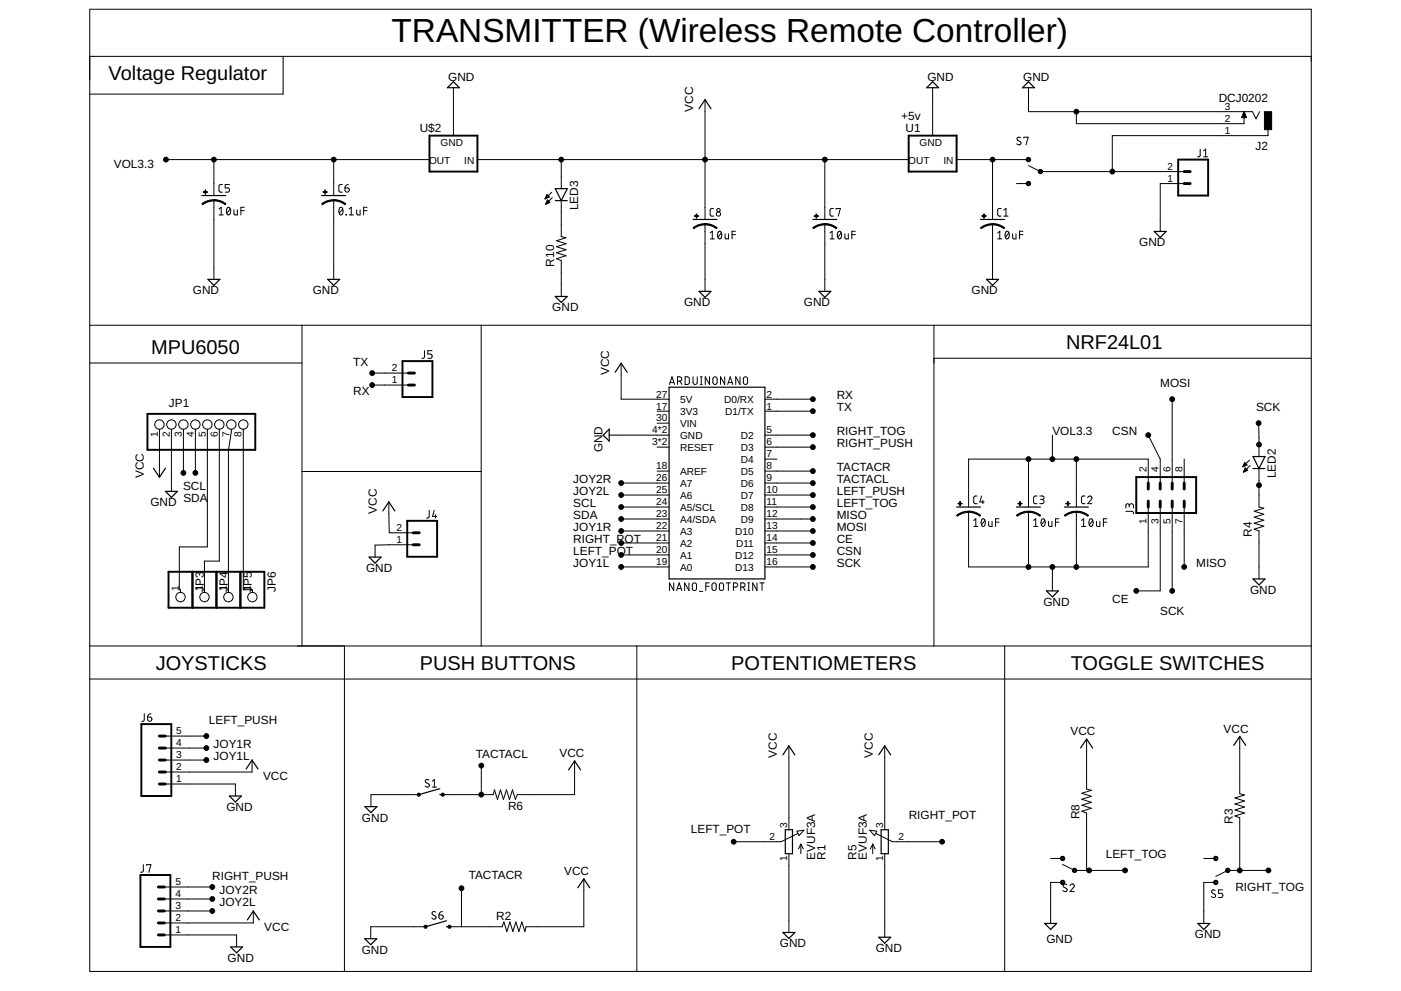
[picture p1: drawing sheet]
<svg xmlns="http://www.w3.org/2000/svg" width="594mm" height="420mm" viewBox="0 0 594 420" stroke-linecap="round" stroke-linejoin="round" font-family="sans-serif">
<g fill="none" stroke="#000" stroke-width=".42">
<path d="M38.1 3.9h517.9v408h-517.9zM38.1 23.9h517.9M120.1 23.9v16h-82M192.3 37.2v20.3M395.5 37.2v20.3M436.1 37.2v10.1h95l1.5 3.1 1.5-3.1M299 42.3v50.7M432.8 58.4a.81 .81 0 0 0-1.3-.1 .81 .81 0 0 0 .1 1.2l1 .5a.84 .84 0 0 1 0 1.3 .84 .84 0 0 1-1.2-.1l-.3-.2M434.2 58.5v-.3h1.8l-.9 3.2M456.4 47.3v5.1h71.1v-5.1M526.6 49.6h1.8M526.7 49.3h1.6"/>
<path d="M526.8 49.1h1.4M527 48.8h1.1M527.1 48.5h.9M527.2 48.3h.7M527.3 48h.5M527.4 47.7h.3M527.5 47.3l1.1 2.6h-2.1zM537.7 55v2.5h-66v15.2M70.4 67.7h111.7M90.7 67.7v15.2M94.3 78.2l-.9 .1-.5 .7 .1 2.2 1.3 .3M97.3 78.2h-1.8v1.5h1.1a.92 .92 0 0 1 .7 .9 .92 .92 0 0 1-.7 .9h-1.1"/>
<path d="M141.5 67.7v15.2M145.1 78.2l-.9 .1-.5 .7 .1 2.2 1.3 .3M146.3 79.7h1.1a.91 .91 0 0 1 .7 1 .91 .91 0 0 1-1 .8 .91 .91 0 0 1-.8-.9zM147.7 78.2l-1.1 .6-.3 .9M202.4 67.7h182.9M238 67.7v12.3M349.8 67.7v25.3M405.6 67.7h30.5M420.9 67.7v25.3M431 77.8h5.1M436.1 70.2l5.1 2.5h60.9M502.1 77.8h-10.1v20.3"/>
<path d="M508.9 63.2v2.8l-.5 .5h-.5M510.3 66.5h1.8M510.3 64l.9-.8v3.3M90.7 84.9v33.5M92.9 88.6l.9-.7v3.2M92.9 91.1h1.8M96.4 88.1a.87 .87 0 0 1 1.1-.1 .87 .87 0 0 1 .3 1.1 1.41 1.41 0 0 1-1.1 2 2.29 2.29 0 0 1-.3-3zM97.6 88.6l-1.4 1.8M99.2 89v1.8l.6 .3h.8v-2.1M102.2 89.3h1.4M103.6 87.9h-1.4v3.2M141.5 84.9v33.5"/>
<path d="M144 88.1a.87 .87 0 0 1 1.1-.1 .87 .87 0 0 1 .4 1.1 1.41 1.41 0 0 1-1.1 2 2.29 2.29 0 0 1-.4-3zM145.3 88.6l-1.5 1.8M146.7 91l.2 .1zM148.1 91.1h1.8M148.1 88.6l.8-.7v3.2M151.3 89v1.8l.5 .3h.9v-2.1M154.2 89.3h1.5M155.7 87.9h-1.5v3.2M231.1 84.3h.1M231.3 84h.5M231.4 83.8h1M231.4 86.5h.2"/>
<path d="M231.5 83.5h1.4M231.6 86.2h.7M231.6 83.2h1M231.7 85.9h1.2M231.7 82.9h.6M231.8 85.7h1.2M231.8 82.7h.3M231.9 82.5l1 1-1.8 .8zM231.9 85.4h.8M232 85.1h.5M232.2 84.8l-.8 1.8M232.2 84.8l1 1-1.8 .8"/>
<path d="M232.2 84.8h.1M233.9 81.5l-2.8 2.8M234.2 83.8l-2.8 2.8M238 85.1v15.2l2 .5-4 1.3 4 1.2-4 1.3 4 1.3-4 1.2 4 1.3-4 1.3 2 .7v15.3M299 95.1v28.4M301.1 98.8l.9-.8v3.3M302.6 88.4l-1.2 .1-.3 .6 .2 2.2 1.3 .3M304.6 98.3a.87 .87 0 0 1 1.1-.1 .87 .87 0 0 1 .3 1.1 1.41 1.41 0 0 1-1 2 2.29 2.29 0 0 1-.4-3zM305.9 98.8l-1.5 1.8M307.5 99.1v1.8l.5 .4h.9v-2.2M310.4 99.5h1.5M311.9 98h-1.5v3.3"/>
<path d="M349.8 95.1v28.4M351.9 98.8l.9-.8v3.3M353.4 88.4l-1.2 .1-.3 .6 .2 2.2 1.3 .3M354.5 88.8v-.4h1.9l-.9 3.2M355.4 98.3a.87 .87 0 0 1 1.1-.1 .87 .87 0 0 1 .3 1.1 1.41 1.41 0 0 1-1 2 2.29 2.29 0 0 1-.4-3zM356.7 98.8l-1.5 1.8M358.3 99.1v1.8l.5 .4h.9v-2.2M361.2 99.5h1.5M362.7 98h-1.5v3.3M420.9 95.1v23.3M423.1 98.8l.8-.8v3.3M424.5 88.4h-1l-.4 .7 .1 2.2 1.3 .3"/>
<path d="M425.7 91.6h1.8M425.7 89.1l.9-.7v3.2M426.6 98.3a.86 .86 0 0 1 1-.1 .86 .86 0 0 1 .3 1.1 1.39 1.39 0 0 1-1 2 2.33 2.33 0 0 1-.3-3zM427.8 98.8l-1.4 1.8M429.4 99.1v1.8l.5 .4h.9v-2.2M432.3 99.5h1.5M433.8 98h-1.5v3.3M301.1 101.3h1.9M351.9 101.3h1.8M423.1 101.3h1.8M38.1 137.9h517.9M128.1 137.9v136"/>
<path d="M204 137.9v136M396 137.9v136M38.1 153.9h90M157.8 158.2h15.4M180 148.7v2.7l-.5 .5h-.6M183.2 148.7h-1.8v1.4h1.1a.93 .93 0 0 1 .7 .9 .93 .93 0 0 1-.7 .9h-1.1M263.4 154v15.2h20.3M290.5 159.7l1.2 .1 .6 .6v1.9l-.6 .7h-1.2zM293.9 159.7v2.4a.9 .9 0 0 0 .9 .9 .9 .9 0 0 0 .9-.9v-2.4M297 159.7h.7M297.3 159.7v3.3M300.9 159.7v3.3l-1.8-3.3v3.3"/>
<path d="M302.6 160a.9 .9 0 0 1 1-.2 .9 .9 0 0 1 .5 .9v1.4a.91 .91 0 0 1-.9 .9 .91 .91 0 0 1-.9-.9v-1.4zM307.3 159.7v3.3l-1.8-3.3v3.3M313.8 159.7v3.3l-1.8-3.3v3.3M315.5 160a.9 .9 0 0 1 1-.2 .9 .9 0 0 1 .5 .9v1.4a.9 .9 0 0 1-.9 .9 .9 .9 0 0 1-.9-.9v-1.7zM396 151.9h160M157.8 163.3h15.4M278.6 174.3h5.1M278.6 179.4h5.1M283.9 163l1-3.3 1.1 3.3M284.1 162.2h1.7M287.3 161.6h.9a.91 .91 0 0 0 .9-.9 .91 .91 0 0 0-.9-1h-.9v3.3M288.4 161.6l.7 1.4"/>
<path d="M297 163h.7M308.6 163l1-3.3 1.1 3.3M308.8 162.2h1.7M324.4 169.2h20.3M324.4 174.3h20.3M497.1 169.2v35.6M533.7 179.4l.2 14.2M67.6 182v20.3M72.7 182v26.3M77.8 182v18.5M82.8 182v18.5M87.9 182v49.9h-11.8v18.1h.4v1.2"/>
<path d="M93 182v55.9h-6.3v13.3M98.1 182l-1.2 9.1v60.1M103.2 182v68h3.8v1.2M128.1 199.9h75.9M258.3 184.5h25.4M278.6 189.6h5.1M278.6 199.7h5.1M324.4 189.6h20.3M324.4 184.5h20.3M324.4 194.6h5M324.4 199.7h20.3M436.1 194.6v20.4"/>
<path d="M446.3 184.5v10.1M456.4 194.6v20.4M486.9 184.5l5.1 10.1v10.2M502.1 194.6v10.2M527 197.9h.1M527.1 197.6h.6M527.2 197.3h1.1M527.4 197.1h1.3M527.4 199.8h.8M527.5 196.8h.9M527.5 199.5h1.3M527.6 196.5h.6"/>
<path d="M527.7 199.2h1.2M527.7 196.2h.2M527.8 196.1l1 1-1.8 .8zM527.8 199h.8M527.9 198.7h.4M528 198.4h.1M528 198.4l1 1-1.7 .8zM529.8 195.1l-2.8 2.8M530.1 197.4l-2.8 2.8M533.9 198.6v16.4l2 .5-4.1 1.2 4.1 1.3-4.1 1.3 4.1 1.3-4.1 1.2 4.1 1.3-4.1 1.3 2.1 .7v20.3M164.9 212.8l.2 13.1h10.1M182 216.4v2.7l-.5 .5h-.6"/>
<path d="M184.1 216.4l-.7 2.5h1.8M184.7 218.2v1.4M263.4 204.8h20.3M263.4 209.9h20.3M263.4 215h20.3M324.4 204.8h20.3M324.4 209.9h20.3M324.4 215h20.3M414.3 210.3h-.9l-.5 .7 .1 2.3 1.3 .3M416.2 210.3l-.7 2.5h1.8M416.8 212.1v1.5M423.6 219.9h-1.4v3.3"/>
<path d="M436.1 217v23.4M439.7 210.3h-.9l-.5 .7 .1 2.3 1.3 .3M440.9 210.3h1.1a.72 .72 0 0 1 .7 .7 .72 .72 0 0 1-.7 .7h-.7M441.8 211.7a.91 .91 0 0 1 .9 .9 .91 .91 0 0 1-.9 1h-.9M449 219.9h-1.4v3.3M456.4 217v23.4M460.1 210.3h-1l-.5 .7 .1 2.3 1.4 .3M461.2 211a.89 .89 0 0 1 1.3-.7 .89 .89 0 0 1 .3 1.4l-1.6 1.9h1.8M469.3 219.9h-1.4v3.3M477.4 216.8h2.8l.4 .5 .1 .6M478.9 214.5a.9 .9 0 0 1 .9-.9 .9 .9 0 0 1 .9 .9v.9M478.9 215v-.7a.72 .72 0 0 0-.8-.7 .72 .72 0 0 0-.7 .7v1.1"/>
<path d="M486.9 204.8v-10.2h-76.2v20.4M486.9 215v25.4h-76.2v-23.4M492 215v35.5h-10.2M497.1 215v35.5M502.1 215v25.4M527.3 200.1h.2M175.2 231l-16.2 .1v5.1M263.4 220h20.3M263.4 225.1h20.3M263.4 230.2h20.3M263.4 235.3h20.3M324.4 220h20.3"/>
<path d="M324.4 225.1h20.3M324.4 230.2h20.3M324.4 235.3h20.3M412.9 223.2h1.8M412.9 220.7l.9-.8v3.3M416.4 220.2a.86 .86 0 0 1 1.1-.1 .86 .86 0 0 1 .3 1.1 1.39 1.39 0 0 1-1.1 2 2.27 2.27 0 0 1-.3-3zM417.6 220.7l-1.4 1.8M419.2 221v1.8l.6 .4h.9v-2.2M422.2 221.4h1.4M438.3 223.2h1.8M438.3 220.7l.9-.8v3.3M441.8 220.2a.86 .86 0 0 1 1.1-.1 .86 .86 0 0 1 .3 1.1 1.38 1.38 0 0 1-1.1 2 2.31 2.31 0 0 1-.3-3z"/>
<path d="M443 220.7l-1.4 1.8M444.6 221v1.8l.6 .4h.9v-2.2M447.6 221.4h1.4M458.6 220.7l.9-.8v3.3M458.6 223.2h1.8M462.1 220.2a.86 .86 0 0 1 1.1-.1 .86 .86 0 0 1 .3 1.1 1.38 1.38 0 0 1-1.1 2 2.31 2.31 0 0 1-.3-3zM463.4 220.7l-1.5 1.8M464.9 221l.1 1.8 .5 .4h.9v-2.2M467.9 221.4h1.4M263.4 240.4h20.3M285.7 247.1v3.3l-1.8-3.3v3.3M286.9 250.4l1.1-3.3 1.1 3.3"/>
<path d="M287.2 249.6h1.6M292.1 247.1v3.3l-1.8-3.3v3.3M293.9 247.3a.9 .9 0 0 1 .9-.1 .9 .9 0 0 1 .6 .8v1.5a.9 .9 0 0 1-.9 .9 .9 .9 0 0 1-.9-.9zM296.6 250.7h1.4M299.3 248.6h1.4M300.7 247.1h-1.4v3.3M302.2 247.3a.9 .9 0 0 1 1-.1 .9 .9 0 0 1 .5 .8v1.5a.9 .9 0 0 1-.9 .9 .9 .9 0 0 1-.9-.9zM305.3 247.3a.92 .92 0 0 1 1-.1 .92 .92 0 0 1 .5 .8v1.5a.9 .9 0 0 1-.9 .9 .9 .9 0 0 1-.9-.9zM307.9 247.1h1.9M308.8 247.1v3.3M311 248.9h.9a.9 .9 0 0 0 .9-.9 .9 .9 0 0 0-.9-.9h-.9v3.3M314.1 248.9h.9a.9 .9 0 0 0 .9-.9 .9 .9 0 0 0-.9-.9h-.9v3.3"/>
<path d="M315.2 248.9l.7 1.5M317.1 247.1h.8M317.1 250.4h.8M317.5 247.1v3.3M321 247.1v3.3l-1.8-3.3v3.3M322.2 247.1h1.8M323.1 247.1v3.3M324.4 240.4h20.3M446.3 240.4v10.1M38.1 273.9h517.9M146 273.9v138M270 273.9v138"/>
<path d="M426 273.9v138M38.1 287.9h517.9M61.2 302.6l-.1 2.7-.4 .5h-.6M62.6 304h1.1a.9 .9 0 0 1 .7 1 .9 .9 0 0 1-.9 .8 .9 .9 0 0 1-.9-.9zM64 302.6l-.9 .3-.5 1.1M70.1 317.2h17.4M70.1 312.1h17.4M334.5 316.2v35.6M375.2 316.2v35.6M460.8 313.3v21.3l2 .5-4.1 1.2 4.1 1.3-4.1 1.3 4.1 1.2-4.1 1.3 4.1 1.3-4.1 1.3 2.1 .7v24.3M525.7 312.2v24.3l2 .6-4 1.2 4 1.3-4 1.3 4 1.2-4 1.3 4 1.3-4 1.2 2 .8v22.3M70.1 332.4h29.7v5.1"/>
<path d="M70.1 322.2h17.4M106.9 322.2v5.1h-36.8M177.6 336.9h-20.3v5.1M181.9 330.7a.82 .82 0 0 0-1.2-.1 .82 .82 0 0 0 0 1.2l1 .6a.83 .83 0 0 1 .1 1.2 .83 .83 0 0 1-1.3-.1l-.2-.2M183.3 331.2l.9-.7v3.2M183.3 333.7h1.8M204.1 324.6v12.3M243.6 322.6v14.3h-24.3l-.7 2-1.3-4-1.3 4-1.2-4-1.3 4-1.3-4-1.3 4-1.2-4-.5 2h-21.4M337.9 352.4l3-.4-2.1 2.3zM338.3 353.4l-7.1 3.5h-20.1M339.6 357.9v4M339.6 357.9l1 2"/>
<path d="M339.6 357.9l-1 2M368.8 352l3 .4-1 1.9zM370.1 357.9v4M370.1 357.9l-1 2M370.1 357.9l1 2M371.4 353.4l7.1 3.5h21M60.8 366.6l-.1 2.7-.2 .4-.8 .1M62.2 366.9v-.3h1.8l-.9 3.2M69.7 376.1h20.3M195.7 376.6v16.3M247.6 372.6v20.3h-24.5l-.5 2-1.3-4-1.3 4-1.2-4-1.3 4-1.3-4-1.3 4-1.2-4-.8 2h-22.3M334.5 361.9v33.5"/>
<path d="M375.2 361.9v35.5M445.5 364h5.1M450.6 366.5l5.1 2.5h21.4M450.6 374.1h-5.1v17.4M452.3 375.1a.81 .81 0 0 0-1.2-.2 .81 .81 0 0 0 .1 1.2l1 .6a.84 .84 0 0 1 0 1.2 .84 .84 0 0 1-1.3-.1l-.2-.2M453.7 375.5a.89 .89 0 0 1 1.3-.7 .89 .89 0 0 1 .3 1.4l-1.6 1.8h1.8M510.5 364h5M515.3 377.5a.82 .82 0 0 0-1.2-.1 .82 .82 0 0 0 0 1.2l1 .6a.83 .83 0 0 1 .1 1.3 .83 .83 0 0 1-1.3-.2l-.2-.2M515.5 374.1h-5v17.4M518.5 377.3h-1.8v1.4h1.1a.92 .92 0 0 1 .7 .9 .92 .92 0 0 1-.7 .9h-1.1M537.9 369h-17.3l-5.1 2.6M69.7 396.4h30.6v5.1"/>
<path d="M69.7 386.2h20.3M69.7 381.1h20.3M107.4 386.2v5.1h-37.7M180.4 392.9h-23.2v5.1M184.7 386.7a.82 .82 0 0 0-1.2-.1 .82 .82 0 0 0 .1 1.2l1 .6a.83 .83 0 0 1 0 1.2 .83 .83 0 0 1-1.3-.2l-.2-.1M186.1 387.9h1.1a.9 .9 0 0 1 .7 1 .9 .9 0 0 1-.9 .8 .9 .9 0 0 1-.9-.9zM187.6 386.5l-.9 .3-.6 1.1"/>
<circle cx="304.7" cy="89.1" r=".72"/>
<circle cx="304.7" cy="90.7" r=".9"/>
<circle cx="67.6" cy="180" r="1.99"/>
<circle cx="72.7" cy="180" r="1.99"/>
<circle cx="77.8" cy="180" r="1.99"/>
<circle cx="82.8" cy="180" r="1.99"/>
<circle cx="87.9" cy="180" r="1.99"/>
<circle cx="93" cy="180" r="1.99"/>
<circle cx="98.1" cy="180" r="1.99"/>
<circle cx="103.2" cy="180" r="1.99"/>
<circle cx="76.5" cy="253.2" r="1.99"/>
<circle cx="86.7" cy="253.2" r="1.99"/>
<circle cx="96.9" cy="253.2" r="1.99"/>
<circle cx="107" cy="253.2" r="1.99"/>
</g>
<g fill="none" stroke="#000" stroke-width=".51">
<path d="M192.3 34.6l2.5 2.6h-5.1zM395.5 34.6l2.5 2.6h-5.1zM436.1 34.6l2.6 2.6h-5.1zM296.4 46.1l2.6-3.8 2.5 3.8M235.5 80h5l-2.5 5.1zM85.6 82.9h10.2M136.4 82.9h10.2M235.5 85.1h5M293.9 93h10.1M344.7 93h10.1M415.8 93h10.2M489.4 98.1h5.1l-2.5 2.6z"/>
<path d="M88.2 118.4h5l-2.5 2.6zM139 118.4h5l-2.5 2.6zM418.3 118.4h5.1l-2.5 2.6zM235.5 125.7h5l-2.5 2.5zM296.4 123.5h5.1l-2.5 2.6zM347.2 123.5h5.1l-2.5 2.6zM260.9 157.8l2.5-3.8 2.5 3.8M283.7 164.2h40.7v81.2h-40.7zM65.1 198.5l2.5 3.8 2.5-3.8M258.3 181.9v5.1l-2.5-2.5zM531.3 193.6h5.1l-2.5 5zM531.3 198.6h5.1"/>
<path d="M70.1 208.3h5.1l-2.5 2.6zM162.3 216.6l2.6-3.8 2.5 3.8M405.6 215h10.2M431 215h10.2M451.3 215h10.2M156.5 236.2h5.1l-2.6 2.5zM443.7 250.5h5.1l-2.5 2.6zM531.3 245.4h5.1l-2.5 2.6zM458.2 317.1l2.6-3.8 2.5 3.8M523.2 316l2.5-3.8 2.5 3.8M97.3 337.5h5.1l-2.6 2.5zM104.4 326.1l2.5-3.9 2.5 3.9"/>
<path d="M186.5 336.9h1.3M186.5 334.4l-8.9 2.5M241.1 326.4l2.5-3.8 2.6 3.8M332 320l2.5-3.8 2.6 3.8M372.6 320l2.6-3.8 2.5 3.8M154.7 342h5.1l-2.5 2.5zM333 351.8h3v10.1h-3zM373.6 351.8h3.1v10.1h-3.1zM245 376.4l2.6-3.8 2.5 3.8M104.9 390l2.5-3.8 2.6 3.8M154.7 398h5l-2.5 2.5zM189.3 392.9h1.3"/>
<path d="M189.3 390.4l-8.9 2.5M332 395.4h5.1l-2.6 2.5zM372.6 397.4h5.1l-2.5 2.5zM443 391.5h5.1l-2.6 2.6zM507.9 391.5h5.1l-2.5 2.6zM97.8 401.5h5.1l-2.6 2.5z"/>
</g>
<g fill="#000" stroke="#000" stroke-width=".42">
<path d="M435.4 67.1a.92 .92 0 0 1 1.5 0 .92 .92 0 0 1-.5 1.4 .92 .92 0 0 1-1.2-.8h.4a.52 .52 0 0 1 .7-.6 .52 .52 0 0 1 .2 .8 .52 .52 0 0 1-.9-.1l-.4-.1z" fill-rule="evenodd"/>
<path d="M435.4 77.3a.92 .92 0 0 1 1.5 0 .92 .92 0 0 1-.5 1.4 .92 .92 0 0 1-1.2-.9h.4a.52 .52 0 0 1 .7-.5 .52 .52 0 0 1 .2 .8 .52 .52 0 0 1-.9-.1l-.4-.2z" fill-rule="evenodd"/>
<path d="M440.5 72.2a.92 .92 0 0 1 1.4 0 .92 .92 0 0 1-.4 1.4 .92 .92 0 0 1-1.2-.9h.4a.52 .52 0 0 1 .7-.4 .52 .52 0 0 1 .1 .8 .52 .52 0 0 1-.8-.2l-.4-.2z" fill-rule="evenodd"/>
<path d="M85.6 86.4a8.2 8.2 0 0 1 5.1-1.7v.5l-2.9 .5-1.9 1.1z" fill-rule="evenodd"/>
<path d="M90.7 84.6a8.2 8.2 0 0 1 5.1 1.8l-.3 .4-1.9-1.1-2.9-.5z" fill-rule="evenodd"/>
<path d="M136.4 86.4a8.2 8.2 0 0 1 5.1-1.7v.5l-2.9 .5-1.9 1.1z" fill-rule="evenodd"/>
<path d="M141.5 84.6a8.2 8.2 0 0 1 5.1 1.8l-.3 .4-1.9-1.1-2.9-.5z" fill-rule="evenodd"/>
<path d="M293.9 96.6a8.3 8.3 0 0 1 5.1-1.8v.5l-2.2 .4-2.6 1.3z" fill-rule="evenodd"/>
<path d="M299 94.8a8.3 8.3 0 0 1 5.1 1.8l-.3 .4-1.9-1.1-2.9-.6z" fill-rule="evenodd"/>
<path d="M344.7 96.6a8.4 8.4 0 0 1 5.1-1.8v.5l-2.9 .6-1.9 1.1z" fill-rule="evenodd"/>
<path d="M349.8 94.8a8.2 8.2 0 0 1 5.1 1.8l-.3 .4-1.9-1.1-2.9-.6z" fill-rule="evenodd"/>
<path d="M415.8 96.6a8.4 8.4 0 0 1 5.1-1.8v.5l-2.9 .6-1.9 1.1z" fill-rule="evenodd"/>
<path d="M420.9 94.8a8.2 8.2 0 0 1 5.1 1.8l-.3 .4-1.9-1.1-2.9-.6z" fill-rule="evenodd"/>
<path d="M405.6 218.5a8.2 8.2 0 0 1 5.1-1.8v.6l-2.2 .3-2.6 1.3z" fill-rule="evenodd"/>
<path d="M410.7 216.7a8.1 8.1 0 0 1 5.1 1.8l-.3 .4-2.6-1.4-2.2-.3z" fill-rule="evenodd"/>
<path d="M431 218.5a8.2 8.2 0 0 1 5.1-1.8v.6l-2.2 .3-2.6 1.3z" fill-rule="evenodd"/>
<path d="M436.1 216.7a8.1 8.1 0 0 1 5.1 1.8l-.3 .4-2.6-1.4-2.2-.3z" fill-rule="evenodd"/>
<path d="M451.3 218.5a8.1 8.1 0 0 1 5.1-1.8v.6l-2.1 .3-2.6 1.3z" fill-rule="evenodd"/>
<path d="M456.4 216.7a8.1 8.1 0 0 1 5.2 1.8l-.4 .4-2.6-1.4-2.2-.3z" fill-rule="evenodd"/>
<path d="M449.9 363.4a.93 .93 0 0 1 1.4 0 .93 .93 0 0 1-.4 1.4 .93 .93 0 0 1-1.2-.8h.4a.52 .52 0 0 1 .7-.6 .52 .52 0 0 1 .2 .9 .52 .52 0 0 1-.9-.2l-.4-.1z" fill-rule="evenodd"/>
<path d="M449.9 373.5a.93 .93 0 0 1 1.4 .1 .93 .93 0 0 1-.4 1.4 .93 .93 0 0 1-1.2-.9h.4a.52 .52 0 0 1 .7-.5 .52 .52 0 0 1 .2 .8 .52 .52 0 0 1-.9-.1l-.4-.2z" fill-rule="evenodd"/>
<path d="M454.9 368.5a.92 .92 0 0 1 1.5 0 .92 .92 0 0 1-.5 1.4 .92 .92 0 0 1-1.2-.9h.4a.52 .52 0 0 1 .7-.5 .52 .52 0 0 1 .2 .9 .52 .52 0 0 1-.8-.2l-.5-.2z" fill-rule="evenodd"/>
<path d="M514.8 373.5a.92 .92 0 0 1 1.5 .1 .92 .92 0 0 1-.5 1.4 .92 .92 0 0 1-1.2-.9h.4a.51 .51 0 0 1 .8-.4 .51 .51 0 0 1 .1 .8 .51 .51 0 0 1-.9-.2l-.4-.2z" fill-rule="evenodd"/>
<path d="M514.8 363.4a.92 .92 0 0 1 1.5 0 .92 .92 0 0 1-.5 1.4 .92 .92 0 0 1-1.2-.8h.4a.51 .51 0 0 1 .8-.5 .51 .51 0 0 1 .1 .9 .51 .51 0 0 1-.9-.3l-.4-.1z" fill-rule="evenodd"/>
<path d="M519.9 368.5a.92 .92 0 0 1 1.5 0 .92 .92 0 0 1-.5 1.4 .92 .92 0 0 1-1.2-.9h.4a.51 .51 0 0 1 .7-.4 .51 .51 0 0 1 .2 .9 .51 .51 0 0 1-.9-.3l-.4-.2z" fill-rule="evenodd"/>
<circle cx="456.4" cy="47.4" r="1.02"/>
<circle cx="70.4" cy="67.7" r="1.02"/>
<circle cx="90.7" cy="67.7" r="1.02"/>
<circle cx="141.5" cy="67.7" r="1.02"/>
<circle cx="238" cy="67.7" r="1.02"/>
<circle cx="299" cy="67.7" r="1.02"/>
<circle cx="349.8" cy="67.7" r="1.02"/>
<circle cx="420.9" cy="67.7" r="1.02"/>
<circle cx="471.7" cy="72.8" r="1.02"/>
<circle cx="157.8" cy="158.2" r="1.02"/>
<circle cx="157.8" cy="163.3" r="1.02"/>
<circle cx="344.7" cy="174.3" r="1.02"/>
<circle cx="344.7" cy="169.2" r="1.02"/>
<circle cx="497.1" cy="169.2" r="1.02"/>
<circle cx="533.7" cy="179.4" r="1.02"/>
<circle cx="344.7" cy="189.6" r="1.02"/>
<circle cx="344.7" cy="184.5" r="1.02"/>
<circle cx="344.7" cy="199.7" r="1.02"/>
<circle cx="436.1" cy="194.6" r="1.02"/>
<circle cx="446.3" cy="194.6" r="1.02"/>
<circle cx="456.4" cy="194.6" r="1.02"/>
<circle cx="486.9" cy="184.5" r="1.02"/>
<circle cx="533.9" cy="188.5" r="1.02"/>
<circle cx="77.8" cy="200.5" r="1.02"/>
<circle cx="82.8" cy="200.5" r="1.02"/>
<circle cx="263.4" cy="209.9" r="1.02"/>
<circle cx="263.4" cy="204.8" r="1.02"/>
<circle cx="263.4" cy="215" r="1.02"/>
<circle cx="344.7" cy="204.8" r="1.02"/>
<circle cx="344.7" cy="209.9" r="1.02"/>
<circle cx="344.7" cy="215" r="1.02"/>
<circle cx="533.9" cy="205.7" r="1.02"/>
<circle cx="263.4" cy="235.3" r="1.02"/>
<circle cx="263.4" cy="220" r="1.02"/>
<circle cx="263.4" cy="225.1" r="1.02"/>
<circle cx="263.4" cy="230.2" r="1.02"/>
<circle cx="344.7" cy="230.2" r="1.02"/>
<circle cx="344.7" cy="225.1" r="1.02"/>
<circle cx="344.7" cy="220" r="1.02"/>
<circle cx="344.7" cy="235.3" r="1.02"/>
<circle cx="263.4" cy="240.4" r="1.02"/>
<circle cx="344.7" cy="240.4" r="1.02"/>
<circle cx="436.1" cy="240.4" r="1.02"/>
<circle cx="446.3" cy="240.4" r="1.02"/>
<circle cx="456.4" cy="240.4" r="1.02"/>
<circle cx="481.8" cy="250.5" r="1.02"/>
<circle cx="497.1" cy="250.5" r="1.02"/>
<circle cx="502.1" cy="240.4" r="1.02"/>
<circle cx="87.5" cy="317.2" r="1.02"/>
<circle cx="87.5" cy="312.1" r="1.02"/>
<circle cx="87.5" cy="322.2" r="1.02"/>
<circle cx="177.6" cy="336.9" r=".66"/>
<circle cx="187.8" cy="336.9" r=".65"/>
<circle cx="204.1" cy="324.6" r="1.02"/>
<circle cx="204.1" cy="336.9" r="1.02"/>
<circle cx="311.1" cy="356.9" r="1.02"/>
<circle cx="399.5" cy="356.9" r="1.02"/>
<circle cx="90" cy="376.1" r="1.02"/>
<circle cx="195.7" cy="376.6" r="1.02"/>
<circle cx="461.8" cy="369" r="1.02"/>
<circle cx="477.1" cy="369" r="1.02"/>
<circle cx="525.7" cy="369" r="1.02"/>
<circle cx="537.9" cy="369" r="1.02"/>
<circle cx="90" cy="381.1" r="1.02"/>
<circle cx="90" cy="386.2" r="1.02"/>
<circle cx="180.5" cy="392.9" r=".66"/>
<circle cx="190.6" cy="392.9" r=".66"/>
</g>
<g fill="none" stroke="#000" stroke-width="1.2">
<path d="M502.1 72.7h2.6M502.1 77.8h2.6M173.2 158.2h2.5M173.2 163.3h2.5M486.9 204.8v2.5M486.9 212.4v2.6M492 204.8v2.5M492 212.4v2.6M497.1 204.8v2.5M497.1 212.4v2.6M502.1 204.8v2.5M502.1 212.4v2.6"/>
<path d="M175.2 225.9h2.6M175.2 231h2.6M67.6 312.1h2.5M67.6 317.2h2.5M67.6 322.2h2.5M67.6 327.3h2.5M67.6 332.4h2.5M67.2 376.1h2.5M67.2 386.2h2.5M67.2 391.3h2.5M67.2 396.4h2.5M67.2 381.1h2.5"/>
</g>
<g fill="none" stroke="#000" stroke-width=".83">
<path d="M182.1 57.5h20.3v15.2h-20.3zM385.3 57.5h20.3v15.2h-20.3zM499.6 67.7h12.7v15.2h-12.7zM170.7 153.1h12.7v15.2h-12.7zM62.5 175.5h45.7v15.2h-45.7zM481.8 202.3h25.4v15.2h-25.4zM172.7 220.8h12.7v15.3h-12.7zM71.5 242.4h40.6v15.3h-40.6zM81.6 242.4v15.3M91.8 242.4v15.3M101.9 242.4v15.3M59.9 307h12.7v30.5h-12.7z"/>
<path d="M59.5 371h12.7v30.5h-12.7z"/>
</g>
<g fill="#000" stroke="#000" stroke-width=".42">
<path d="M536.2 47.3h3v7.7h-3zM86.2 81.3h1.8v.3h-1.8zM87 80.5h.2v1.8h-.2zM137 81.3h1.8v.3h-1.8zM137.8 80.5h.2v1.8h-.2zM294.4 91.5h1.8v.2h-1.8zM295.2 90.7h.3v1.8h-.3zM345.2 91.5h1.8v.2h-1.8zM346 90.7h.3v1.8h-.3zM416.4 91.5h1.7v.2h-1.7zM417.1 90.7h.3v1.8h-.3zM406.2 213.4h1.8v.2h-1.8z"/>
<path d="M407 212.6h.2v1.8h-.2zM431.6 213.4h1.8v.2h-1.8zM432.4 212.6h.2v1.8h-.2zM451.9 213.4h1.8v.2h-1.8zM452.7 212.6h.2v1.8h-.2z"/>
</g>
<text font-size="14.1" x="166" y="17.9">TRANSMITTER (Wireless Remote Controller)</text>
<g font-size="8.5">
<text x="46.1" y="33.9">Voltage Regulator</text>
<text x="64.1" y="149.9">MPU6050</text>
<text x="452" y="147.9">NRF24L01</text>
<text x="66.1" y="283.9">JOYSTICKS</text>
<text x="178" y="283.9">PUSH BUTTONS</text>
<text x="310" y="283.9">POTENTIOMETERS</text>
<text x="454" y="283.9">TOGGLE SWITCHES</text>
</g>
<g font-size="5">
<text x="190" y="34.4">GND</text>
<text x="393.2" y="34.4">GND</text>
<text x="433.9" y="34.4">GND</text>
<text x="293.9" y="47.3" transform="rotate(-90 293.9 47.3)">VCC</text>
<text x="516.8" y="43.3">DCJ0202</text>
<text x="382.2" y="50.9">+5v</text>
<text x="178" y="56">U$2</text>
<text x="384" y="56">U1</text>
<text x="532.4" y="63.6">J2</text>
<text x="48.3" y="71.2">VOL3.3</text>
<text x="245.1" y="89.1" transform="rotate(-90 245.1 89.1)">LED3</text>
<text x="483.1" y="104.5">GND</text>
<text x="235" y="113" transform="rotate(-90 235 113)">R10</text>
<text x="81.8" y="124.8">GND</text>
<text x="132.6" y="124.8">GND</text>
<text x="412" y="124.8">GND</text>
<text x="290.1" y="129.9">GND</text>
<text x="340.9" y="129.9">GND</text>
<text x="234.2" y="132">GND</text>
<text x="149.8" y="155.1">TX</text>
<text x="258.3" y="159.1" transform="rotate(-90 258.3 159.1)">VCC</text>
<text x="149.8" y="167.4">RX</text>
<text x="492" y="164.2">MOSI</text>
<text x="71.7" y="172.7">JP1</text>
<text x="354.8" y="169.3">RX</text>
<text x="354.8" y="174.3">TX</text>
<text x="532.6" y="174.3">SCK</text>
<text x="354.8" y="184.5">RIGHT_TOG</text>
<text x="446.3" y="184.5">VOL3.3</text>
<text x="471.7" y="184.5">CSN</text>
<text x="255.5" y="191.8" transform="rotate(-90 255.5 191.8)">GND</text>
<text x="354.8" y="189.6">RIGHT_PUSH</text>
<text x="61" y="202.8" transform="rotate(-90 61 202.8)">VCC</text>
<text x="354.8" y="199.7">TACTACR</text>
<text x="541" y="202.7" transform="rotate(-90 541 202.7)">LED2</text>
<text x="77.6" y="207.6">SCL</text>
<text x="243.1" y="204.8">JOY2R</text>
<text x="243.1" y="209.9">JOY2L</text>
<text x="354.8" y="209.9">LEFT_PUSH</text>
<text x="354.8" y="204.8">TACTACL</text>
<text x="63.8" y="214.7">GND</text>
<text x="77.8" y="212.6">SDA</text>
<text x="243.1" y="215">SCL</text>
<text x="354.8" y="215">LEFT_TOG</text>
<text x="159.8" y="217.9" transform="rotate(-90 159.8 217.9)">VCC</text>
<text x="243.1" y="220">SDA</text>
<text x="354.8" y="220">MISO</text>
<text x="243.1" y="225.1">JOY1R</text>
<text x="354.8" y="225.1">MOSI</text>
<text x="530.9" y="227.7" transform="rotate(-90 530.9 227.7)">R4</text>
<text x="243.1" y="230.2">RIGHT_POT</text>
<text x="354.8" y="230.2">CE</text>
<text x="243.1" y="235.3">LEFT_POT</text>
<text x="354.8" y="235.3">CSN</text>
<text x="155.2" y="242.6">GND</text>
<text x="243.1" y="240.4">JOY1L</text>
<text x="354.8" y="240.4">SCK</text>
<text x="507.2" y="240.4">MISO</text>
<text x="86.4" y="251.1" transform="rotate(-90 86.4 251.1)">JP3</text>
<text x="96.6" y="251.1" transform="rotate(-90 96.6 251.1)">JP4</text>
<text x="106.8" y="251.1" transform="rotate(-90 106.8 251.1)">J</text>
<text x="106.8" y="248.6" transform="rotate(-90 106.8 248.6)">P5</text>
<text x="116.9" y="251.1" transform="rotate(-90 116.9 251.1)">JP6</text>
<text x="530.1" y="251.8">GND</text>
<text x="442.5" y="256.9">GND</text>
<text x="471.7" y="255.6">CE</text>
<text x="492" y="260.7">SCK</text>
<text x="88.6" y="307">LEFT_PUSH</text>
<text x="454" y="311.8">VCC</text>
<text x="518.9" y="310.8">VCC</text>
<text x="90.6" y="317.2">JOY1R</text>
<text x="90.6" y="322.2">JOY1L</text>
<text x="201.8" y="321.5">TACTACL</text>
<text x="237.3" y="320.9">VCC</text>
<text x="329.4" y="321.3" transform="rotate(-90 329.4 321.3)">VCC</text>
<text x="370.1" y="321.3" transform="rotate(-90 370.1 321.3)">VCC</text>
<text x="111.5" y="330.9">VCC</text>
<text x="96" y="343.8">GND</text>
<text x="215.5" y="343.5">R6</text>
<text x="385.3" y="347">RIGHT_POT</text>
<text x="457.7" y="347.3" transform="rotate(-90 457.7 347.3)">R8</text>
<text x="153.5" y="348.3">GND</text>
<text x="293" y="353">LEFT_POT</text>
<text x="522.7" y="349.3" transform="rotate(-90 522.7 349.3)">R3</text>
<text x="345.7" y="364.5" transform="rotate(-90 345.7 364.5)">EVUF3A</text>
<text x="350" y="364.5" transform="rotate(-90 350 364.5)">R1</text>
<text x="363.2" y="364.5" transform="rotate(-90 363.2 364.5)">R5</text>
<text x="367.5" y="364.5" transform="rotate(-90 367.5 364.5)">EVUF3A</text>
<text x="468.9" y="364">LEFT_TOG</text>
<text x="239.3" y="371">VCC</text>
<text x="90" y="373">RIGHT_PUSH</text>
<text x="198.8" y="372.6">TACTACR</text>
<text x="523.9" y="378">RIGHT_TOG</text>
<text x="93.1" y="379.2">JOY2R</text>
<text x="93.1" y="384.2">JOY2L</text>
<text x="210.4" y="389.9">R2</text>
<text x="112.1" y="394.9">VCC</text>
<text x="330.7" y="401.7">GND</text>
<text x="443.7" y="399.9">GND</text>
<text x="506.7" y="397.9">GND</text>
<text x="96.5" y="407.8">GND</text>
<text x="153.4" y="404.3">GND</text>
<text x="371.3" y="403.7">GND</text>
</g>
<g font-size="4.3">
<text x="519.4" y="46.6">3</text>
<text x="519.4" y="51.7">2</text>
<text x="519.4" y="56.8">1</text>
<text x="186.8" y="62.1">GND</text>
<text x="390" y="62.1">GND</text>
<text x="181.9" y="69.4">OUT</text>
<text x="196.9" y="69.4">IN</text>
<text x="385.1" y="69.4">OUT</text>
<text x="400.1" y="69.4">IN</text>
<text x="495.1" y="77.1">1</text>
<text x="495.1" y="72">2</text>
<text x="166.1" y="157.5">2</text>
<text x="166.1" y="162.5">1</text>
<text x="278.2" y="168.5">27</text>
<text x="278.2" y="173.6">17</text>
<text x="288.4" y="170.8">5V</text>
<text x="307" y="170.8">D0/RX</text>
<text x="325.1" y="168.5">2</text>
<text x="325.1" y="173.6">1</text>
<text x="278.2" y="178.7">30</text>
<text x="288.4" y="175.9">3V3</text>
<text x="307.5" y="175.9">D1/TX</text>
<text x="66.9" y="185.1" transform="rotate(-90 66.9 185.1)">1</text>
<text x="72" y="185.1" transform="rotate(-90 72 185.1)">2</text>
<text x="77.1" y="185.1" transform="rotate(-90 77.1 185.1)">3</text>
<text x="82.1" y="185.1" transform="rotate(-90 82.1 185.1)">4</text>
<text x="87.2" y="185.1" transform="rotate(-90 87.2 185.1)">5</text>
<text x="92.3" y="185.1" transform="rotate(-90 92.3 185.1)">6</text>
<text x="97.4" y="185.1" transform="rotate(-90 97.4 185.1)">7</text>
<text x="102.5" y="185.1" transform="rotate(-90 102.5 185.1)">8</text>
<text x="276.6" y="183.8">4*2</text>
<text x="288.4" y="180.9">VIN</text>
<text x="325.1" y="183.8">5</text>
<text x="276.6" y="188.9">3*2</text>
<text x="288.4" y="191.1">RESET</text>
<text x="288.4" y="186">GND</text>
<text x="314.2" y="186">D2</text>
<text x="314.2" y="191.1">D3</text>
<text x="325.1" y="188.9">6</text>
<text x="314.2" y="196.2">D4</text>
<text x="325.1" y="193.9">7</text>
<text x="278.2" y="199">18</text>
<text x="288.4" y="201.3">AREF</text>
<text x="314.2" y="201.3">D5</text>
<text x="325.1" y="199">8</text>
<text x="486.2" y="200.1" transform="rotate(-90 486.2 200.1)">2</text>
<text x="491.3" y="200.1" transform="rotate(-90 491.3 200.1)">4</text>
<text x="496.4" y="200.1" transform="rotate(-90 496.4 200.1)">6</text>
<text x="501.4" y="200.1" transform="rotate(-90 501.4 200.1)">8</text>
<text x="278.2" y="209.2">25</text>
<text x="278.2" y="204.1">26</text>
<text x="288.4" y="206.3">A7</text>
<text x="314.2" y="206.3">D6</text>
<text x="325.1" y="204.1">9</text>
<text x="325.1" y="209.2">10</text>
<text x="278.2" y="214.3">24</text>
<text x="288.4" y="211.4">A6</text>
<text x="314.2" y="211.4">D7</text>
<text x="325.1" y="214.3">11</text>
<text x="278.2" y="219.3">23</text>
<text x="288.4" y="221.6">A4/SDA</text>
<text x="288.4" y="216.5">A5/SCL</text>
<text x="314.2" y="216.5">D8</text>
<text x="314.2" y="221.6">D9</text>
<text x="325.1" y="219.3">12</text>
<text x="168.1" y="225.2">2</text>
<text x="278.2" y="224.4">22</text>
<text x="288.4" y="226.7">A3</text>
<text x="311.8" y="226.7">D10</text>
<text x="325.1" y="224.4">13</text>
<text x="486.2" y="222" transform="rotate(-90 486.2 222)">1</text>
<text x="491.3" y="222" transform="rotate(-90 491.3 222)">3</text>
<text x="496.4" y="222" transform="rotate(-90 496.4 222)">5</text>
<text x="501.4" y="222" transform="rotate(-90 501.4 222)">7</text>
<text x="168.1" y="230.3">1</text>
<text x="278.2" y="229.5">21</text>
<text x="288.4" y="231.7">A2</text>
<text x="312.1" y="231.7">D11</text>
<text x="325.1" y="229.5">14</text>
<text x="278.2" y="239.7">19</text>
<text x="278.2" y="234.6">20</text>
<text x="288.4" y="236.8">A1</text>
<text x="311.8" y="236.8">D12</text>
<text x="325.1" y="234.6">15</text>
<text x="325.1" y="239.7">16</text>
<text x="288.4" y="241.9">A0</text>
<text x="311.8" y="241.9">D13</text>
<text x="75.8" y="250.5" transform="rotate(-90 75.8 250.5)">1</text>
<text x="86" y="250.5" transform="rotate(-90 86 250.5)">1</text>
<text x="96.1" y="250.5" transform="rotate(-90 96.1 250.5)">1</text>
<text x="106.3" y="250.5" transform="rotate(-90 106.3 250.5)">1</text>
<text x="74.8" y="311.4">5</text>
<text x="74.8" y="316.4">4</text>
<text x="74.8" y="321.5">3</text>
<text x="74.8" y="326.6">2</text>
<text x="74.8" y="331.7">1</text>
<text x="333.8" y="351.1" transform="rotate(-90 333.8 351.1)">3</text>
<text x="374.4" y="351.1" transform="rotate(-90 374.4 351.1)">3</text>
<text x="326.3" y="356.2">2</text>
<text x="380.9" y="356.2">2</text>
<text x="333.8" y="365.1" transform="rotate(-90 333.8 365.1)">1</text>
<text x="374.4" y="365.1" transform="rotate(-90 374.4 365.1)">1</text>
<text x="74.4" y="375.4">5</text>
<text x="74.4" y="380.4">4</text>
<text x="74.4" y="385.5">3</text>
<text x="74.4" y="395.7">1</text>
<text x="74.4" y="390.6">2</text>
</g>
</svg>
